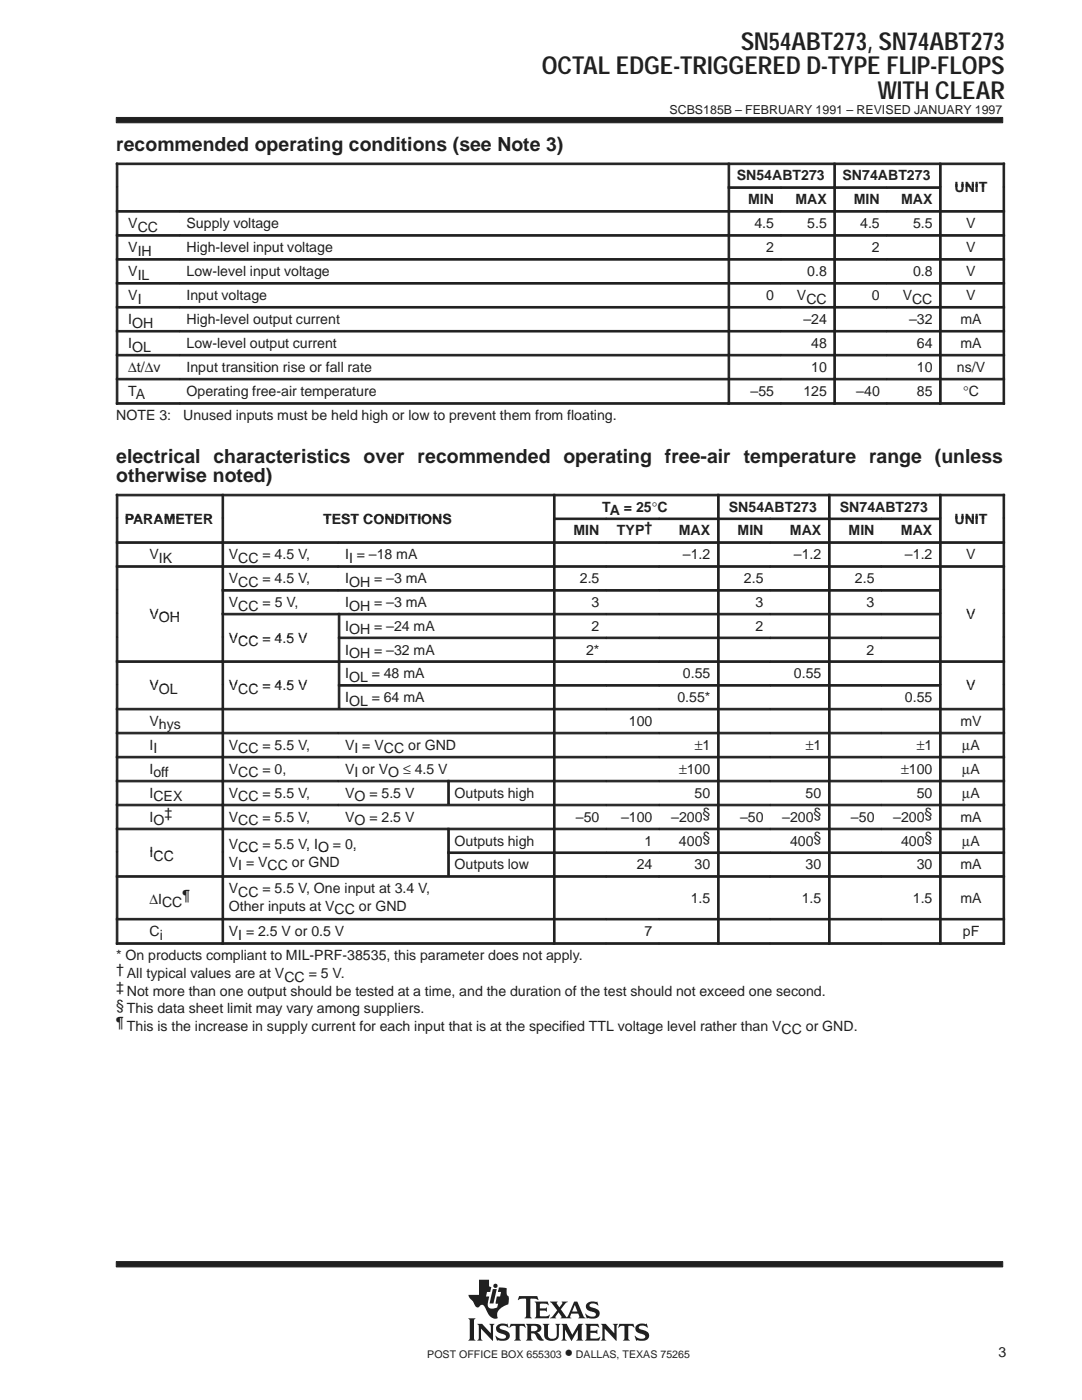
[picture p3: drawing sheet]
<svg xmlns="http://www.w3.org/2000/svg" width="216mm" height="279mm" viewBox="0 0 216 279" stroke-linecap="round" stroke-linejoin="round" font-family="sans-serif">
<g fill="#231f20" stroke="#231f20" stroke-width=".2">
<path d="M23.2 23.4h176.9v1.1h-176.9z" fill-rule="evenodd"/>
<path d="M23.2 251.8h176.9v1h-176.9z" fill-rule="evenodd"/>
</g>
<g fill="#231f20">
<path d="M98.3 257.3h.8l-.6 2.8h-.8z"/>
<path d="M104.9 264.2h1.9a.9 .9 0 0 1 1 .3 .9 .9 0 0 1 0 1.2l-.7 .2 .5 .4 .9 1.2a1.2 1.2 0 0 1-1.6-1l-.3-.4h-.6v1l.3 .4h-1.4l.3-.5v-2.3z" fill-rule="evenodd"/>
<path d="M109.7 259.8h1.6l-.2 .3 .5 .8 .6-.8-.1-.3h1.2l-.4 .2-1 1.3 1.2 1.6 1.5-3.1h.6l1.2 2.9 .4 .4-1.4-.1a.22 .22 0 0 0 .2-.1 .22 .22 0 0 0 0-.3l-.2-.4h-1.4l-.2 .7 .2 .2h-2.2l.2-.3-.5-.9-.7 .9 .2 .3h-1.3l.6-.4 .9-1.2z" fill-rule="evenodd"/>
<path d="M127.1 264.4l.8-.3 .9 .2 .2-.2 .3 .8-.1 .1a1.2 1.2 0 0 0-1.7-.1 1.47 1.47 0 0 0 1.3 .7 1.03 1.03 0 0 1 .7 1.2 1.03 1.03 0 0 1-1.2 .8l-1.1-.1-.2 .1-.4-1 .9 .5h.9a.45 .45 0 0 0 .4-.5 .45 .45 0 0 0-.6-.3l-.2-.1a1.11 1.11 0 0 1-1.2-1.5z" fill-rule="evenodd"/>
<path d="M123.6 264.2h2.8l.2 .8-.6-.4h-.5l-.1 .1v2.4l.3 .4h-1.4l.3-.4v-2.4l-.1-.1h-.5l-.7 .4z" fill-rule="evenodd"/>
<path d="M116.7 264.2h2.6l.2 .8-.6-.4-1.1 .1v.9h1.1l.3-.3v.9l-.4-.2h-1v1l1.3 .1 .7-.3-.3 .7h-2.8l.3-.4v-2.5z" fill-rule="evenodd"/>
<path d="M119.9 264.2h1l1.7 1.9v-1.5l-.3-.4h1l-.3 .4v3l-2.3-2.4v2l.3 .3h-1.1l.3-.4v-2.5z" fill-rule="evenodd"/>
<path d="M112 264.2h1.1l1.1 2.2 1.2-2.2h1l-.3 .4v2.6l.3 .3h-1.4l.3-.4v-1.7l-1.3 2.2-1.3-2.3v1.8l.4 .4h-1.1l.3-.5v-2.3z" fill-rule="evenodd"/>
<path d="M99.3 264.4l.7-.2 1.1 .1 .1-.2 .3 .8-.6-.3h-.8a.41 .41 0 0 0-.4 .4 .41 .41 0 0 0 .5 .4 1.29 1.29 0 0 1 1.5 1.4 1.08 1.08 0 0 1-1.2 .8l-1.1-.1-.2 .1-.4-1 .8 .5 .5 .1 .6-.1 .3-.3a.72 .72 0 0 0-.9-.6 .99 .99 0 0 1-1-.6 .99 .99 0 0 1 .2-1.2z" fill-rule="evenodd"/>
<path d="M101.9 264.2h2.8l.2 .8-.7-.4h-.4l-.1 .1v2.4l.3 .4h-1.4l.3-.4v-2.4l-.1-.1h-.5l-.7 .4z" fill-rule="evenodd"/>
<path d="M108.3 264.2h1.3l-.3 .4v2a.65 .65 0 0 0 .7 .6l.6-.1 .4-.4 .1-2-.3-.5h1l-.3 .4v1.8a1.54 1.54 0 0 1-2.4 .9l-.5-.6v-2.1z" fill-rule="evenodd"/>
<path d="M95.2 264.2h1l1.7 1.9v-1.5l-.3-.4h1.1l-.3 .4v3l-2.4-2.4v1.9l.3 .4h-1.1l.3-.5v-2.3z" fill-rule="evenodd"/>
<path d="M93.4 263.1h1.5l-.3 .4v3.6l.3 .4h-1.5l.3-.4v-3.6z" fill-rule="evenodd"/>
<path d="M103.6 258.7h3.6l.2 .8-.4-.3h-1.2v3.6l.3 .3h-1.4l.2-.2 .1-.3v-3.2l-.1-.2h-.8l-.7 .3z" fill-rule="evenodd"/>
<path d="M106.7 259.8h2.6l.1 .7-.5-.3-1.2 .1v.8h1.1l.3-.2v.9l-.4-.2h-1v1l.2 .1h1.2l.5-.4 .1 .1-.2 .7h-2.8l.3-.5v-2.3z" fill-rule="evenodd"/>
<path d="M117.1 260.2a2.09 2.09 0 0 1 1.9-.3l.2-.2 .1 .9a1.22 1.22 0 0 0-1.7-.1 .82 .82 0 0 0 .9 .5 1.06 1.06 0 0 1 1.2 1.1 1.06 1.06 0 0 1-1.2 1.1l-1.2-.2-.2 .2-.3-1 .8 .5 .8 .1a.46 .46 0 0 0 .5-.5 .46 .46 0 0 0-.5-.5h-.2a1.11 1.11 0 0 1-1.2-1.6z" fill-rule="evenodd"/>
<path d="M95.6 255.4h2v1.3l.4 .2-.2 .9h-.6l-.2 .9h.6l-.3 1.3 .1 .7a.9 .9 0 0 0 1.2 .4l.6-.2 .2-.7-.5-.1 .2-1.4h.7l.2-.9h-.7l.3-.9 1.5 .2v1.1l.2 .4 .2 .1v.7a.81 .81 0 0 1-.6 1.1 2.73 2.73 0 0 0-1.7 1.7l.1 .8-.1 .1a1.81 1.81 0 0 1-2.1-1.5l-.3-.6a.7 .7 0 0 0-.6-.6 .7 .7 0 0 0-.7 .5 1.12 1.12 0 0 1-1.1-1.1l-.7-.8-.2-.6h2.1z" fill-rule="evenodd"/>
<circle cx="98.9" cy="256.6" r=".43"/>
</g>
<g fill="#fff">
<path d="M114.7 260.4l.5 1.3h-1z"/>
<path d="M106 264.6h.6a.56 .56 0 0 1 .6 .5 .56 .56 0 0 1-.6 .6h-.6z" fill-rule="evenodd"/>
</g>
<g fill="#231f20" stroke="#231f20" stroke-width=".2">
<path d="M23.2 32.5h.3v4.8h-.3z" fill-rule="evenodd"/>
<path d="M23.2 32.5h122.1v.4h-122.1z" fill-rule="evenodd"/>
<path d="M145.3 32.5h.3v4.8h-.3z" fill-rule="evenodd"/>
<path d="M145.3 32.5h21.1v.4h-21.1z" fill-rule="evenodd"/>
<path d="M166.4 32.5h.3v4.8h-.3z" fill-rule="evenodd"/>
<path d="M166.4 32.5h21.1v.4h-21.1z" fill-rule="evenodd"/>
<path d="M187.5 32.5h.3v4.8h-.3z" fill-rule="evenodd"/>
<path d="M200.1 32.5h.4v4.8h-.4z" fill-rule="evenodd"/>
<path d="M187.5 32.5h13v.4h-13z" fill-rule="evenodd"/>
<path d="M23.2 37.3h.3v4.7h-.3z" fill-rule="evenodd"/>
<path d="M145.3 37.3h.3v4.7h-.3z" fill-rule="evenodd"/>
<path d="M145.3 37.3h10.5v.3h-10.5z" fill-rule="evenodd"/>
<path d="M155.8 37.3h10.6v.3h-10.6z" fill-rule="evenodd"/>
<path d="M166.4 37.3h.3v4.7h-.3z" fill-rule="evenodd"/>
<path d="M166.4 37.3h10.5v.3h-10.5z" fill-rule="evenodd"/>
<path d="M176.9 37.3h10.6v.3h-10.6z" fill-rule="evenodd"/>
<path d="M187.5 37.3h.3v4.7h-.3z" fill-rule="evenodd"/>
<path d="M200.1 37.3h.4v4.7h-.4z" fill-rule="evenodd"/>
<path d="M23.2 42h.3v4.8h-.3z" fill-rule="evenodd"/>
<path d="M23.2 42h12.6v.3h-12.6z" fill-rule="evenodd"/>
<path d="M35.9 42h109.4v.3h-109.4z" fill-rule="evenodd"/>
<path d="M145.3 42h.3v4.8h-.3z" fill-rule="evenodd"/>
<path d="M145.3 42h10.5v.3h-10.5z" fill-rule="evenodd"/>
<path d="M155.8 42h10.6v.3h-10.6z" fill-rule="evenodd"/>
<path d="M166.4 42h.3v4.8h-.3z" fill-rule="evenodd"/>
<path d="M166.4 42h10.5v.3h-10.5z" fill-rule="evenodd"/>
<path d="M176.9 42h10.6v.3h-10.6z" fill-rule="evenodd"/>
<path d="M187.5 42h.3v4.8h-.3z" fill-rule="evenodd"/>
<path d="M200.1 42h.4v4.8h-.4z" fill-rule="evenodd"/>
<path d="M187.5 42h13v.3h-13z" fill-rule="evenodd"/>
<path d="M23.2 46.8h.3v4.8h-.3z" fill-rule="evenodd"/>
<path d="M23.2 46.8h12.6v.3h-12.6z" fill-rule="evenodd"/>
<path d="M35.9 46.8h109.4v.3h-109.4z" fill-rule="evenodd"/>
<path d="M145.3 46.8h.3v4.8h-.3z" fill-rule="evenodd"/>
<path d="M145.3 46.8h10.5v.3h-10.5z" fill-rule="evenodd"/>
<path d="M155.8 46.8h10.6v.3h-10.6z" fill-rule="evenodd"/>
<path d="M166.4 46.8h.3v4.8h-.3z" fill-rule="evenodd"/>
<path d="M166.4 46.8h10.5v.3h-10.5z" fill-rule="evenodd"/>
<path d="M176.9 46.8h10.6v.3h-10.6z" fill-rule="evenodd"/>
<path d="M187.5 46.8h.3v4.8h-.3z" fill-rule="evenodd"/>
<path d="M200.1 46.8h.4v4.8h-.4z" fill-rule="evenodd"/>
<path d="M187.5 46.8h13v.3h-13z" fill-rule="evenodd"/>
<path d="M23.2 51.6h.3v4.8h-.3z" fill-rule="evenodd"/>
<path d="M23.2 51.6h12.6v.3h-12.6z" fill-rule="evenodd"/>
<path d="M35.9 51.6h109.4v.3h-109.4z" fill-rule="evenodd"/>
<path d="M145.3 51.6h.3v4.8h-.3z" fill-rule="evenodd"/>
<path d="M145.3 51.6h10.5v.3h-10.5z" fill-rule="evenodd"/>
<path d="M155.8 51.6h10.6v.3h-10.6z" fill-rule="evenodd"/>
<path d="M166.4 51.6h.3v4.8h-.3z" fill-rule="evenodd"/>
<path d="M166.4 51.6h10.5v.3h-10.5z" fill-rule="evenodd"/>
<path d="M176.9 51.6h10.6v.3h-10.6z" fill-rule="evenodd"/>
<path d="M187.5 51.6h.3v4.8h-.3z" fill-rule="evenodd"/>
<path d="M200.1 51.6h.4v4.8h-.4z" fill-rule="evenodd"/>
<path d="M187.5 51.6h13v.3h-13z" fill-rule="evenodd"/>
<path d="M23.2 56.4h.3v4.7h-.3z" fill-rule="evenodd"/>
<path d="M23.2 56.4h12.6v.3h-12.6z" fill-rule="evenodd"/>
<path d="M35.9 56.4h109.4v.3h-109.4z" fill-rule="evenodd"/>
<path d="M145.3 56.4h.3v4.7h-.3z" fill-rule="evenodd"/>
<path d="M145.3 56.4h10.5v.3h-10.5z" fill-rule="evenodd"/>
<path d="M155.8 56.4h10.6v.3h-10.6z" fill-rule="evenodd"/>
<path d="M166.4 56.4h.3v4.7h-.3z" fill-rule="evenodd"/>
<path d="M166.4 56.4h10.5v.3h-10.5z" fill-rule="evenodd"/>
<path d="M176.9 56.4h10.6v.3h-10.6z" fill-rule="evenodd"/>
<path d="M187.5 56.4h.3v4.7h-.3z" fill-rule="evenodd"/>
<path d="M200.1 56.4h.4v4.7h-.4z" fill-rule="evenodd"/>
<path d="M187.5 56.4h13v.3h-13z" fill-rule="evenodd"/>
<path d="M23.2 61.2h.3v4.7h-.3z" fill-rule="evenodd"/>
<path d="M23.2 61.2h12.6v.3h-12.6z" fill-rule="evenodd"/>
<path d="M35.9 61.2h109.4v.3h-109.4z" fill-rule="evenodd"/>
<path d="M145.3 61.2h.3v4.7h-.3z" fill-rule="evenodd"/>
<path d="M145.3 61.2h10.5v.3h-10.5z" fill-rule="evenodd"/>
<path d="M155.8 61.2h10.6v.3h-10.6z" fill-rule="evenodd"/>
<path d="M166.4 61.2h.3v4.7h-.3z" fill-rule="evenodd"/>
<path d="M166.4 61.2h10.5v.3h-10.5z" fill-rule="evenodd"/>
<path d="M176.9 61.2h10.6v.3h-10.6z" fill-rule="evenodd"/>
<path d="M187.5 61.2h.3v4.7h-.3z" fill-rule="evenodd"/>
<path d="M200.1 61.2h.4v4.7h-.4z" fill-rule="evenodd"/>
<path d="M187.5 61.2h13v.3h-13z" fill-rule="evenodd"/>
<path d="M23.2 65.9h.3v4.8h-.3z" fill-rule="evenodd"/>
<path d="M23.2 65.9h12.6v.4h-12.6z" fill-rule="evenodd"/>
<path d="M35.9 65.9h109.4v.4h-109.4z" fill-rule="evenodd"/>
<path d="M145.3 65.9h.3v4.8h-.3z" fill-rule="evenodd"/>
<path d="M145.3 65.9h10.5v.4h-10.5z" fill-rule="evenodd"/>
<path d="M155.8 65.9h10.6v.4h-10.6z" fill-rule="evenodd"/>
<path d="M166.4 65.9h.3v4.8h-.3z" fill-rule="evenodd"/>
<path d="M166.4 65.9h10.5v.4h-10.5z" fill-rule="evenodd"/>
<path d="M176.9 65.9h10.6v.4h-10.6z" fill-rule="evenodd"/>
<path d="M187.5 65.9h.3v4.8h-.3z" fill-rule="evenodd"/>
<path d="M200.1 65.9h.4v4.8h-.4z" fill-rule="evenodd"/>
<path d="M187.5 65.9h13v.4h-13z" fill-rule="evenodd"/>
<path d="M23.2 70.7h.3v4.8h-.3z" fill-rule="evenodd"/>
<path d="M23.2 70.7h12.6v.3h-12.6z" fill-rule="evenodd"/>
<path d="M35.9 70.7h109.4v.3h-109.4z" fill-rule="evenodd"/>
<path d="M145.3 70.7h.3v4.8h-.3z" fill-rule="evenodd"/>
<path d="M145.3 70.7h10.5v.3h-10.5z" fill-rule="evenodd"/>
<path d="M155.8 70.7h10.6v.3h-10.6z" fill-rule="evenodd"/>
<path d="M166.4 70.7h.3v4.8h-.3z" fill-rule="evenodd"/>
<path d="M166.4 70.7h10.5v.3h-10.5z" fill-rule="evenodd"/>
<path d="M176.9 70.7h10.6v.3h-10.6z" fill-rule="evenodd"/>
<path d="M187.5 70.7h.3v4.8h-.3z" fill-rule="evenodd"/>
<path d="M200.1 70.7h.4v4.8h-.4z" fill-rule="evenodd"/>
<path d="M187.5 70.7h13v.3h-13z" fill-rule="evenodd"/>
<path d="M23.2 75.5h.3v5.2h-.3z" fill-rule="evenodd"/>
<path d="M23.2 75.5h12.6v.3h-12.6z" fill-rule="evenodd"/>
<path d="M23.2 80.4h12.6v.3h-12.6z" fill-rule="evenodd"/>
<path d="M35.9 75.5h109.4v.3h-109.4z" fill-rule="evenodd"/>
<path d="M35.9 80.4h109.4v.3h-109.4z" fill-rule="evenodd"/>
<path d="M145.3 75.5h.3v5.2h-.3z" fill-rule="evenodd"/>
<path d="M145.3 75.5h10.5v.3h-10.5z" fill-rule="evenodd"/>
<path d="M145.3 80.4h10.5v.3h-10.5z" fill-rule="evenodd"/>
<path d="M155.8 75.5h10.6v.3h-10.6z" fill-rule="evenodd"/>
<path d="M155.8 80.4h10.6v.3h-10.6z" fill-rule="evenodd"/>
<path d="M166.4 75.5h.3v5.2h-.3z" fill-rule="evenodd"/>
<path d="M166.4 75.5h10.5v.3h-10.5z" fill-rule="evenodd"/>
<path d="M166.4 80.4h10.5v.3h-10.5z" fill-rule="evenodd"/>
<path d="M176.9 75.5h10.6v.3h-10.6z" fill-rule="evenodd"/>
<path d="M176.9 80.4h10.6v.3h-10.6z" fill-rule="evenodd"/>
<path d="M187.5 75.5h.3v5.2h-.3z" fill-rule="evenodd"/>
<path d="M200.1 75.5h.4v5.2h-.4z" fill-rule="evenodd"/>
<path d="M187.5 75.5h13v.3h-13z" fill-rule="evenodd"/>
<path d="M187.5 80.4h13v.3h-13z" fill-rule="evenodd"/>
<path d="M23.2 98.6h.3v4.8h-.3z" fill-rule="evenodd"/>
<path d="M23.2 98.6h21.1v.4h-21.1z" fill-rule="evenodd"/>
<path d="M44.3 98.6h.3v4.8h-.3z" fill-rule="evenodd"/>
<path d="M44.3 98.6h66.1v.4h-66.1z" fill-rule="evenodd"/>
<path d="M110.4 98.6h.4v4.8h-.4z" fill-rule="evenodd"/>
<path d="M110.4 98.6h32.8v.4h-32.8z" fill-rule="evenodd"/>
<path d="M143.2 98.6h.3v4.8h-.3z" fill-rule="evenodd"/>
<path d="M143.2 98.6h22.1v.4h-22.1z" fill-rule="evenodd"/>
<path d="M165.3 98.6h.3v4.8h-.3z" fill-rule="evenodd"/>
<path d="M165.3 98.6h22.2v.4h-22.2z" fill-rule="evenodd"/>
<path d="M187.5 98.6h.3v4.8h-.3z" fill-rule="evenodd"/>
<path d="M200.1 98.6h.4v4.8h-.4z" fill-rule="evenodd"/>
<path d="M187.5 98.6h13v.4h-13z" fill-rule="evenodd"/>
<path d="M23.2 103.4h.3v4.7h-.3z" fill-rule="evenodd"/>
<path d="M44.3 103.4h.3v4.7h-.3z" fill-rule="evenodd"/>
<path d="M110.4 103.4h.4v4.7h-.4z" fill-rule="evenodd"/>
<path d="M110.4 103.4h10.6v.3h-10.6z" fill-rule="evenodd"/>
<path d="M121 103.4h10.5v.3h-10.5z" fill-rule="evenodd"/>
<path d="M131.6 103.4h11.6v.3h-11.6z" fill-rule="evenodd"/>
<path d="M143.2 103.4h.3v4.7h-.3z" fill-rule="evenodd"/>
<path d="M143.2 103.4h10.5v.3h-10.5z" fill-rule="evenodd"/>
<path d="M153.7 103.4h11.6v.3h-11.6z" fill-rule="evenodd"/>
<path d="M165.3 103.4h.3v4.7h-.3z" fill-rule="evenodd"/>
<path d="M165.3 103.4h10.6v.3h-10.6z" fill-rule="evenodd"/>
<path d="M175.9 103.4h11.6v.3h-11.6z" fill-rule="evenodd"/>
<path d="M187.5 103.4h.3v4.7h-.3z" fill-rule="evenodd"/>
<path d="M200.1 103.4h.4v4.7h-.4z" fill-rule="evenodd"/>
<path d="M23.2 108.1h.3v4.8h-.3z" fill-rule="evenodd"/>
<path d="M23.2 108.1h21.1v.3h-21.1z" fill-rule="evenodd"/>
<path d="M44.3 108.1h.3v4.8h-.3z" fill-rule="evenodd"/>
<path d="M44.3 108.1h23.2v.3h-23.2z" fill-rule="evenodd"/>
<path d="M67.5 108.1h42.9v.3h-42.9z" fill-rule="evenodd"/>
<path d="M110.4 108.1h.4v4.8h-.4z" fill-rule="evenodd"/>
<path d="M110.4 108.1h10.6v.3h-10.6z" fill-rule="evenodd"/>
<path d="M121 108.1h10.5v.3h-10.5z" fill-rule="evenodd"/>
<path d="M131.6 108.1h11.6v.3h-11.6z" fill-rule="evenodd"/>
<path d="M143.2 108.1h.3v4.8h-.3z" fill-rule="evenodd"/>
<path d="M143.2 108.1h10.5v.3h-10.5z" fill-rule="evenodd"/>
<path d="M153.7 108.1h11.6v.3h-11.6z" fill-rule="evenodd"/>
<path d="M165.3 108.1h.3v4.8h-.3z" fill-rule="evenodd"/>
<path d="M165.3 108.1h10.6v.3h-10.6z" fill-rule="evenodd"/>
<path d="M175.9 108.1h11.6v.3h-11.6z" fill-rule="evenodd"/>
<path d="M187.5 108.1h.3v4.8h-.3z" fill-rule="evenodd"/>
<path d="M200.1 108.1h.4v4.8h-.4z" fill-rule="evenodd"/>
<path d="M187.5 108.1h13v.3h-13z" fill-rule="evenodd"/>
<path d="M23.2 112.9h.3v4.7h-.3z" fill-rule="evenodd"/>
<path d="M23.2 112.9h21.1v.3h-21.1z" fill-rule="evenodd"/>
<path d="M44.3 112.9h.3v4.7h-.3z" fill-rule="evenodd"/>
<path d="M44.3 112.9h23.2v.3h-23.2z" fill-rule="evenodd"/>
<path d="M67.5 112.9h42.9v.3h-42.9z" fill-rule="evenodd"/>
<path d="M110.4 112.9h.4v4.7h-.4z" fill-rule="evenodd"/>
<path d="M110.4 112.9h10.6v.3h-10.6z" fill-rule="evenodd"/>
<path d="M121 112.9h10.5v.3h-10.5z" fill-rule="evenodd"/>
<path d="M131.6 112.9h11.6v.3h-11.6z" fill-rule="evenodd"/>
<path d="M143.2 112.9h.3v4.7h-.3z" fill-rule="evenodd"/>
<path d="M143.2 112.9h10.5v.3h-10.5z" fill-rule="evenodd"/>
<path d="M153.7 112.9h11.6v.3h-11.6z" fill-rule="evenodd"/>
<path d="M165.3 112.9h.3v4.7h-.3z" fill-rule="evenodd"/>
<path d="M165.3 112.9h10.6v.3h-10.6z" fill-rule="evenodd"/>
<path d="M175.9 112.9h11.6v.3h-11.6z" fill-rule="evenodd"/>
<path d="M187.5 112.9h.3v4.7h-.3z" fill-rule="evenodd"/>
<path d="M200.1 112.9h.4v4.7h-.4z" fill-rule="evenodd"/>
<path d="M187.5 112.9h13v.3h-13z" fill-rule="evenodd"/>
<path d="M23.2 117.7h.3v4.7h-.3z" fill-rule="evenodd"/>
<path d="M44.3 117.7h.3v4.7h-.3z" fill-rule="evenodd"/>
<path d="M44.3 117.7h23.2v.3h-23.2z" fill-rule="evenodd"/>
<path d="M67.5 117.7h42.9v.3h-42.9z" fill-rule="evenodd"/>
<path d="M110.4 117.7h.4v4.7h-.4z" fill-rule="evenodd"/>
<path d="M110.4 117.7h10.6v.3h-10.6z" fill-rule="evenodd"/>
<path d="M121 117.7h10.5v.3h-10.5z" fill-rule="evenodd"/>
<path d="M131.6 117.7h11.6v.3h-11.6z" fill-rule="evenodd"/>
<path d="M143.2 117.7h.3v4.7h-.3z" fill-rule="evenodd"/>
<path d="M143.2 117.7h10.5v.3h-10.5z" fill-rule="evenodd"/>
<path d="M153.7 117.7h11.6v.3h-11.6z" fill-rule="evenodd"/>
<path d="M165.3 117.7h.3v4.7h-.3z" fill-rule="evenodd"/>
<path d="M165.3 117.7h10.6v.3h-10.6z" fill-rule="evenodd"/>
<path d="M175.9 117.7h11.6v.3h-11.6z" fill-rule="evenodd"/>
<path d="M187.5 117.7h.3v4.7h-.3z" fill-rule="evenodd"/>
<path d="M200.1 117.7h.4v4.7h-.4z" fill-rule="evenodd"/>
<path d="M23.2 122.4h.3v4.7h-.3z" fill-rule="evenodd"/>
<path d="M44.3 122.4h.3v4.7h-.3z" fill-rule="evenodd"/>
<path d="M44.3 122.4h23.2v.3h-23.2z" fill-rule="evenodd"/>
<path d="M67.5 122.4h.3v4.7h-.3z" fill-rule="evenodd"/>
<path d="M67.5 122.4h42.9v.3h-42.9z" fill-rule="evenodd"/>
<path d="M110.4 122.4h.4v4.7h-.4z" fill-rule="evenodd"/>
<path d="M110.4 122.4h10.6v.3h-10.6z" fill-rule="evenodd"/>
<path d="M121 122.4h10.5v.3h-10.5z" fill-rule="evenodd"/>
<path d="M131.6 122.4h11.6v.3h-11.6z" fill-rule="evenodd"/>
<path d="M143.2 122.4h.3v4.7h-.3z" fill-rule="evenodd"/>
<path d="M143.2 122.4h10.5v.3h-10.5z" fill-rule="evenodd"/>
<path d="M153.7 122.4h11.6v.3h-11.6z" fill-rule="evenodd"/>
<path d="M165.3 122.4h.3v4.7h-.3z" fill-rule="evenodd"/>
<path d="M165.3 122.4h10.6v.3h-10.6z" fill-rule="evenodd"/>
<path d="M175.9 122.4h11.6v.3h-11.6z" fill-rule="evenodd"/>
<path d="M187.5 122.4h.3v4.7h-.3z" fill-rule="evenodd"/>
<path d="M200.1 122.4h.4v4.7h-.4z" fill-rule="evenodd"/>
<path d="M23.2 127.1h.3v4.8h-.3z" fill-rule="evenodd"/>
<path d="M44.3 127.1h.3v4.8h-.3z" fill-rule="evenodd"/>
<path d="M67.5 127.1h.3v4.8h-.3z" fill-rule="evenodd"/>
<path d="M67.5 127.1h42.9v.4h-42.9z" fill-rule="evenodd"/>
<path d="M110.4 127.1h.4v4.8h-.4z" fill-rule="evenodd"/>
<path d="M110.4 127.1h10.6v.4h-10.6z" fill-rule="evenodd"/>
<path d="M121 127.1h10.5v.4h-10.5z" fill-rule="evenodd"/>
<path d="M131.6 127.1h11.6v.4h-11.6z" fill-rule="evenodd"/>
<path d="M143.2 127.1h.3v4.8h-.3z" fill-rule="evenodd"/>
<path d="M143.2 127.1h10.5v.4h-10.5z" fill-rule="evenodd"/>
<path d="M153.7 127.1h11.6v.4h-11.6z" fill-rule="evenodd"/>
<path d="M165.3 127.1h.3v4.8h-.3z" fill-rule="evenodd"/>
<path d="M165.3 127.1h10.6v.4h-10.6z" fill-rule="evenodd"/>
<path d="M175.9 127.1h11.6v.4h-11.6z" fill-rule="evenodd"/>
<path d="M187.5 127.1h.3v4.8h-.3z" fill-rule="evenodd"/>
<path d="M200.1 127.1h.4v4.8h-.4z" fill-rule="evenodd"/>
<path d="M23.2 131.9h.3v4.7h-.3z" fill-rule="evenodd"/>
<path d="M23.2 131.9h21.1v.3h-21.1z" fill-rule="evenodd"/>
<path d="M44.3 131.9h.3v4.7h-.3z" fill-rule="evenodd"/>
<path d="M44.3 131.9h23.2v.3h-23.2z" fill-rule="evenodd"/>
<path d="M67.5 131.9h.3v4.7h-.3z" fill-rule="evenodd"/>
<path d="M67.5 131.9h42.9v.3h-42.9z" fill-rule="evenodd"/>
<path d="M110.4 131.9h.4v4.7h-.4z" fill-rule="evenodd"/>
<path d="M110.4 131.9h10.6v.3h-10.6z" fill-rule="evenodd"/>
<path d="M121 131.9h10.5v.3h-10.5z" fill-rule="evenodd"/>
<path d="M131.6 131.9h11.6v.3h-11.6z" fill-rule="evenodd"/>
<path d="M143.2 131.9h.3v4.7h-.3z" fill-rule="evenodd"/>
<path d="M143.2 131.9h10.5v.3h-10.5z" fill-rule="evenodd"/>
<path d="M153.7 131.9h11.6v.3h-11.6z" fill-rule="evenodd"/>
<path d="M165.3 131.9h.3v4.7h-.3z" fill-rule="evenodd"/>
<path d="M165.3 131.9h10.6v.3h-10.6z" fill-rule="evenodd"/>
<path d="M175.9 131.9h11.6v.3h-11.6z" fill-rule="evenodd"/>
<path d="M187.5 131.9h.3v4.7h-.3z" fill-rule="evenodd"/>
<path d="M200.1 131.9h.4v4.7h-.4z" fill-rule="evenodd"/>
<path d="M187.5 131.9h13v.3h-13z" fill-rule="evenodd"/>
<path d="M23.2 136.6h.3v4.7h-.3z" fill-rule="evenodd"/>
<path d="M44.3 136.6h.3v4.7h-.3z" fill-rule="evenodd"/>
<path d="M67.5 136.6h.3v4.7h-.3z" fill-rule="evenodd"/>
<path d="M67.5 136.6h42.9v.3h-42.9z" fill-rule="evenodd"/>
<path d="M110.4 136.6h.4v4.7h-.4z" fill-rule="evenodd"/>
<path d="M110.4 136.6h10.6v.3h-10.6z" fill-rule="evenodd"/>
<path d="M121 136.6h10.5v.3h-10.5z" fill-rule="evenodd"/>
<path d="M131.6 136.6h11.6v.3h-11.6z" fill-rule="evenodd"/>
<path d="M143.2 136.6h.3v4.7h-.3z" fill-rule="evenodd"/>
<path d="M143.2 136.6h10.5v.3h-10.5z" fill-rule="evenodd"/>
<path d="M153.7 136.6h11.6v.3h-11.6z" fill-rule="evenodd"/>
<path d="M165.3 136.6h.3v4.7h-.3z" fill-rule="evenodd"/>
<path d="M165.3 136.6h10.6v.3h-10.6z" fill-rule="evenodd"/>
<path d="M175.9 136.6h11.6v.3h-11.6z" fill-rule="evenodd"/>
<path d="M187.5 136.6h.3v4.7h-.3z" fill-rule="evenodd"/>
<path d="M200.1 136.6h.4v4.7h-.4z" fill-rule="evenodd"/>
<path d="M23.2 141.4h.3v4.7h-.3z" fill-rule="evenodd"/>
<path d="M23.2 141.4h21.1v.3h-21.1z" fill-rule="evenodd"/>
<path d="M44.3 141.4h.3v4.7h-.3z" fill-rule="evenodd"/>
<path d="M44.3 141.4h66.1v.3h-66.1z" fill-rule="evenodd"/>
<path d="M110.4 141.4h.4v4.7h-.4z" fill-rule="evenodd"/>
<path d="M110.4 141.4h10.6v.3h-10.6z" fill-rule="evenodd"/>
<path d="M121 141.4h10.5v.3h-10.5z" fill-rule="evenodd"/>
<path d="M131.6 141.4h11.6v.3h-11.6z" fill-rule="evenodd"/>
<path d="M143.2 141.4h.3v4.7h-.3z" fill-rule="evenodd"/>
<path d="M143.2 141.4h10.5v.3h-10.5z" fill-rule="evenodd"/>
<path d="M153.7 141.4h11.6v.3h-11.6z" fill-rule="evenodd"/>
<path d="M165.3 141.4h.3v4.7h-.3z" fill-rule="evenodd"/>
<path d="M165.3 141.4h10.6v.3h-10.6z" fill-rule="evenodd"/>
<path d="M175.9 141.4h11.6v.3h-11.6z" fill-rule="evenodd"/>
<path d="M187.5 141.4h.3v4.7h-.3z" fill-rule="evenodd"/>
<path d="M200.1 141.4h.4v4.7h-.4z" fill-rule="evenodd"/>
<path d="M187.5 141.4h13v.3h-13z" fill-rule="evenodd"/>
<path d="M23.2 146.1h.3v4.8h-.3z" fill-rule="evenodd"/>
<path d="M23.2 146.1h21.1v.4h-21.1z" fill-rule="evenodd"/>
<path d="M44.3 146.1h.3v4.8h-.3z" fill-rule="evenodd"/>
<path d="M44.3 146.1h23.2v.4h-23.2z" fill-rule="evenodd"/>
<path d="M67.5 146.1h42.9v.4h-42.9z" fill-rule="evenodd"/>
<path d="M110.4 146.1h.4v4.8h-.4z" fill-rule="evenodd"/>
<path d="M110.4 146.1h10.6v.4h-10.6z" fill-rule="evenodd"/>
<path d="M121 146.1h10.5v.4h-10.5z" fill-rule="evenodd"/>
<path d="M131.6 146.1h11.6v.4h-11.6z" fill-rule="evenodd"/>
<path d="M143.2 146.1h.3v4.8h-.3z" fill-rule="evenodd"/>
<path d="M143.2 146.1h10.5v.4h-10.5z" fill-rule="evenodd"/>
<path d="M153.7 146.1h11.6v.4h-11.6z" fill-rule="evenodd"/>
<path d="M165.3 146.1h.3v4.8h-.3z" fill-rule="evenodd"/>
<path d="M165.3 146.1h10.6v.4h-10.6z" fill-rule="evenodd"/>
<path d="M175.9 146.1h11.6v.4h-11.6z" fill-rule="evenodd"/>
<path d="M187.5 146.1h.3v4.8h-.3z" fill-rule="evenodd"/>
<path d="M200.1 146.1h.4v4.8h-.4z" fill-rule="evenodd"/>
<path d="M187.5 146.1h13v.4h-13z" fill-rule="evenodd"/>
<path d="M23.2 150.9h.3v4.8h-.3z" fill-rule="evenodd"/>
<path d="M23.2 150.9h21.1v.4h-21.1z" fill-rule="evenodd"/>
<path d="M44.3 150.9h.3v4.8h-.3z" fill-rule="evenodd"/>
<path d="M44.3 150.9h23.2v.4h-23.2z" fill-rule="evenodd"/>
<path d="M67.5 150.9h42.9v.4h-42.9z" fill-rule="evenodd"/>
<path d="M110.4 150.9h.4v4.8h-.4z" fill-rule="evenodd"/>
<path d="M110.4 150.9h10.6v.4h-10.6z" fill-rule="evenodd"/>
<path d="M121 150.9h10.5v.4h-10.5z" fill-rule="evenodd"/>
<path d="M131.6 150.9h11.6v.4h-11.6z" fill-rule="evenodd"/>
<path d="M143.2 150.9h.3v4.8h-.3z" fill-rule="evenodd"/>
<path d="M143.2 150.9h10.5v.4h-10.5z" fill-rule="evenodd"/>
<path d="M153.7 150.9h11.6v.4h-11.6z" fill-rule="evenodd"/>
<path d="M165.3 150.9h.3v4.8h-.3z" fill-rule="evenodd"/>
<path d="M165.3 150.9h10.6v.4h-10.6z" fill-rule="evenodd"/>
<path d="M175.9 150.9h11.6v.4h-11.6z" fill-rule="evenodd"/>
<path d="M187.5 150.9h.3v4.8h-.3z" fill-rule="evenodd"/>
<path d="M200.1 150.9h.4v4.8h-.4z" fill-rule="evenodd"/>
<path d="M187.5 150.9h13v.4h-13z" fill-rule="evenodd"/>
<path d="M23.2 155.7h.3v4.8h-.3z" fill-rule="evenodd"/>
<path d="M23.2 155.7h21.1v.3h-21.1z" fill-rule="evenodd"/>
<path d="M44.3 155.7h.3v4.8h-.3z" fill-rule="evenodd"/>
<path d="M44.3 155.7h23.2v.3h-23.2z" fill-rule="evenodd"/>
<path d="M67.5 155.7h21.8v.3h-21.8z" fill-rule="evenodd"/>
<path d="M89.3 155.7h.4v4.8h-.4z" fill-rule="evenodd"/>
<path d="M89.3 155.7h21.1v.3h-21.1z" fill-rule="evenodd"/>
<path d="M110.4 155.7h.4v4.8h-.4z" fill-rule="evenodd"/>
<path d="M110.4 155.7h10.6v.3h-10.6z" fill-rule="evenodd"/>
<path d="M121 155.7h10.5v.3h-10.5z" fill-rule="evenodd"/>
<path d="M131.6 155.7h11.6v.3h-11.6z" fill-rule="evenodd"/>
<path d="M143.2 155.7h.3v4.8h-.3z" fill-rule="evenodd"/>
<path d="M143.2 155.7h10.5v.3h-10.5z" fill-rule="evenodd"/>
<path d="M153.7 155.7h11.6v.3h-11.6z" fill-rule="evenodd"/>
<path d="M165.3 155.7h.3v4.8h-.3z" fill-rule="evenodd"/>
<path d="M165.3 155.7h10.6v.3h-10.6z" fill-rule="evenodd"/>
<path d="M175.9 155.7h11.6v.3h-11.6z" fill-rule="evenodd"/>
<path d="M187.5 155.7h.3v4.8h-.3z" fill-rule="evenodd"/>
<path d="M200.1 155.7h.4v4.8h-.4z" fill-rule="evenodd"/>
<path d="M187.5 155.7h13v.3h-13z" fill-rule="evenodd"/>
<path d="M23.2 160.5h.3v4.8h-.3z" fill-rule="evenodd"/>
<path d="M23.2 160.5h21.1v.3h-21.1z" fill-rule="evenodd"/>
<path d="M44.3 160.5h.3v4.8h-.3z" fill-rule="evenodd"/>
<path d="M44.3 160.5h23.2v.3h-23.2z" fill-rule="evenodd"/>
<path d="M67.5 160.5h42.9v.3h-42.9z" fill-rule="evenodd"/>
<path d="M110.4 160.5h.4v4.8h-.4z" fill-rule="evenodd"/>
<path d="M110.4 160.5h10.6v.3h-10.6z" fill-rule="evenodd"/>
<path d="M121 160.5h10.5v.3h-10.5z" fill-rule="evenodd"/>
<path d="M131.6 160.5h11.6v.3h-11.6z" fill-rule="evenodd"/>
<path d="M143.2 160.5h.3v4.8h-.3z" fill-rule="evenodd"/>
<path d="M143.2 160.5h10.5v.3h-10.5z" fill-rule="evenodd"/>
<path d="M153.7 160.5h11.6v.3h-11.6z" fill-rule="evenodd"/>
<path d="M165.3 160.5h.3v4.8h-.3z" fill-rule="evenodd"/>
<path d="M165.3 160.5h10.6v.3h-10.6z" fill-rule="evenodd"/>
<path d="M175.9 160.5h11.6v.3h-11.6z" fill-rule="evenodd"/>
<path d="M187.5 160.5h.3v4.8h-.3z" fill-rule="evenodd"/>
<path d="M200.1 160.5h.4v4.8h-.4z" fill-rule="evenodd"/>
<path d="M187.5 160.5h13v.3h-13z" fill-rule="evenodd"/>
<path d="M23.2 165.3h.3v4.7h-.3z" fill-rule="evenodd"/>
<path d="M23.2 165.3h21.1v.3h-21.1z" fill-rule="evenodd"/>
<path d="M44.3 165.3h.3v4.7h-.3z" fill-rule="evenodd"/>
<path d="M44.3 165.3h45v.3h-45z" fill-rule="evenodd"/>
<path d="M89.3 165.3h.4v4.7h-.4z" fill-rule="evenodd"/>
<path d="M89.3 165.3h21.1v.3h-21.1z" fill-rule="evenodd"/>
<path d="M110.4 165.3h.4v4.7h-.4z" fill-rule="evenodd"/>
<path d="M110.4 165.3h10.6v.3h-10.6z" fill-rule="evenodd"/>
<path d="M121 165.3h10.5v.3h-10.5z" fill-rule="evenodd"/>
<path d="M131.6 165.3h11.6v.3h-11.6z" fill-rule="evenodd"/>
<path d="M143.2 165.3h.3v4.7h-.3z" fill-rule="evenodd"/>
<path d="M143.2 165.3h10.5v.3h-10.5z" fill-rule="evenodd"/>
<path d="M153.7 165.3h11.6v.3h-11.6z" fill-rule="evenodd"/>
<path d="M165.3 165.3h.3v4.7h-.3z" fill-rule="evenodd"/>
<path d="M165.3 165.3h10.6v.3h-10.6z" fill-rule="evenodd"/>
<path d="M175.9 165.3h11.6v.3h-11.6z" fill-rule="evenodd"/>
<path d="M187.5 165.3h.3v4.7h-.3z" fill-rule="evenodd"/>
<path d="M200.1 165.3h.4v4.7h-.4z" fill-rule="evenodd"/>
<path d="M187.5 165.3h13v.3h-13z" fill-rule="evenodd"/>
<path d="M23.2 170h.3v4.7h-.3z" fill-rule="evenodd"/>
<path d="M44.3 170h.3v4.7h-.3z" fill-rule="evenodd"/>
<path d="M89.3 170h.4v4.7h-.4z" fill-rule="evenodd"/>
<path d="M89.3 170h21.1v.3h-21.1z" fill-rule="evenodd"/>
<path d="M110.4 170h.4v4.7h-.4z" fill-rule="evenodd"/>
<path d="M110.4 170h10.6v.3h-10.6z" fill-rule="evenodd"/>
<path d="M121 170h10.5v.3h-10.5z" fill-rule="evenodd"/>
<path d="M131.6 170h11.6v.3h-11.6z" fill-rule="evenodd"/>
<path d="M143.2 170h.3v4.7h-.3z" fill-rule="evenodd"/>
<path d="M143.2 170h10.5v.3h-10.5z" fill-rule="evenodd"/>
<path d="M153.7 170h11.6v.3h-11.6z" fill-rule="evenodd"/>
<path d="M165.3 170h.3v4.7h-.3z" fill-rule="evenodd"/>
<path d="M165.3 170h10.6v.3h-10.6z" fill-rule="evenodd"/>
<path d="M175.9 170h11.6v.3h-11.6z" fill-rule="evenodd"/>
<path d="M187.5 170h.3v4.7h-.3z" fill-rule="evenodd"/>
<path d="M200.1 170h.4v4.7h-.4z" fill-rule="evenodd"/>
<path d="M187.5 170h13v.3h-13z" fill-rule="evenodd"/>
<path d="M23.2 174.8h.3v8.5h-.3z" fill-rule="evenodd"/>
<path d="M23.2 174.8h21.1v.3h-21.1z" fill-rule="evenodd"/>
<path d="M44.3 174.8h.3v8.5h-.3z" fill-rule="evenodd"/>
<path d="M44.3 174.8h66.1v.3h-66.1z" fill-rule="evenodd"/>
<path d="M110.4 174.8h.4v8.5h-.4z" fill-rule="evenodd"/>
<path d="M110.4 174.8h10.6v.3h-10.6z" fill-rule="evenodd"/>
<path d="M121 174.8h10.5v.3h-10.5z" fill-rule="evenodd"/>
<path d="M131.6 174.8h11.6v.3h-11.6z" fill-rule="evenodd"/>
<path d="M143.2 174.8h.3v8.5h-.3z" fill-rule="evenodd"/>
<path d="M143.2 174.8h10.5v.3h-10.5z" fill-rule="evenodd"/>
<path d="M153.7 174.8h11.6v.3h-11.6z" fill-rule="evenodd"/>
<path d="M165.3 174.8h.3v8.5h-.3z" fill-rule="evenodd"/>
<path d="M165.3 174.8h10.6v.3h-10.6z" fill-rule="evenodd"/>
<path d="M175.9 174.8h11.6v.3h-11.6z" fill-rule="evenodd"/>
<path d="M187.5 174.8h.3v8.5h-.3z" fill-rule="evenodd"/>
<path d="M200.1 174.8h.4v8.5h-.4z" fill-rule="evenodd"/>
<path d="M187.5 174.8h13v.3h-13z" fill-rule="evenodd"/>
<path d="M23.2 183.3h.3v5.2h-.3z" fill-rule="evenodd"/>
<path d="M23.2 183.3h21.1v.3h-21.1z" fill-rule="evenodd"/>
<path d="M23.2 188.1h21.1v.4h-21.1z" fill-rule="evenodd"/>
<path d="M44.3 183.3h.3v5.2h-.3z" fill-rule="evenodd"/>
<path d="M44.3 183.3h66.1v.3h-66.1z" fill-rule="evenodd"/>
<path d="M44.3 188.1h66.1v.4h-66.1z" fill-rule="evenodd"/>
<path d="M110.4 183.3h.4v5.2h-.4z" fill-rule="evenodd"/>
<path d="M110.4 183.3h10.6v.3h-10.6z" fill-rule="evenodd"/>
<path d="M110.4 188.1h10.6v.4h-10.6z" fill-rule="evenodd"/>
<path d="M121 183.3h10.5v.3h-10.5z" fill-rule="evenodd"/>
<path d="M121 188.1h10.5v.4h-10.5z" fill-rule="evenodd"/>
<path d="M131.6 183.3h11.6v.3h-11.6z" fill-rule="evenodd"/>
<path d="M131.6 188.1h11.6v.4h-11.6z" fill-rule="evenodd"/>
<path d="M143.2 183.3h.3v5.2h-.3z" fill-rule="evenodd"/>
<path d="M143.2 183.3h10.5v.3h-10.5z" fill-rule="evenodd"/>
<path d="M143.2 188.1h10.5v.4h-10.5z" fill-rule="evenodd"/>
<path d="M153.7 183.3h11.6v.3h-11.6z" fill-rule="evenodd"/>
<path d="M153.7 188.1h11.6v.4h-11.6z" fill-rule="evenodd"/>
<path d="M165.3 183.3h.3v5.2h-.3z" fill-rule="evenodd"/>
<path d="M165.3 183.3h10.6v.3h-10.6z" fill-rule="evenodd"/>
<path d="M165.3 188.1h10.6v.4h-10.6z" fill-rule="evenodd"/>
<path d="M175.9 183.3h11.6v.3h-11.6z" fill-rule="evenodd"/>
<path d="M175.9 188.1h11.6v.4h-11.6z" fill-rule="evenodd"/>
<path d="M187.5 183.3h.3v5.2h-.3z" fill-rule="evenodd"/>
<path d="M200.1 183.3h.4v5.2h-.4z" fill-rule="evenodd"/>
<path d="M187.5 183.3h13v.3h-13z" fill-rule="evenodd"/>
<path d="M187.5 188.1h13v.4h-13z" fill-rule="evenodd"/>
</g>
<g font-size="4.9" fill="#231f20">
<text x="147.8" y="9.9">SN54ABT273, SN74ABT273</text>
<text x="108.1" y="14.8">OCTAL EDGE-TRIGGERED D-TYPE FLIP-FLOPS</text>
<text x="175.1" y="19.7">WITH CLEAR</text>
</g>
<g font-size="3.9" fill="#231f20">
<text x="23.2" y="30.2">recommended operating conditions (see Note 3)</text>
<text x="23.2" y="92.4">electrical characteristics over recommended operating free-air temperature range (unless</text>
<text x="23.2" y="96.3">otherwise noted)</text>
</g>
<text font-size="3.5" fill="#231f20" x="112.7" y="271">•</text>
<g font-size="2.8" fill="#231f20">
<text x="147" y="36">SN54ABT273</text>
<text x="149.3" y="40.8">MIN</text>
<text x="158.7" y="40.8">MAX</text>
<text x="168.1" y="36">SN74ABT273</text>
<text x="170.4" y="40.8">MIN</text>
<text x="179.8" y="40.8">MAX</text>
<text x="190.5" y="38.4">UNIT</text>
<text x="25.6" y="45.5">VCC</text>
<text x="37.2" y="45.5">Supply voltage</text>
<text x="150.5" y="45.5">4.5</text>
<text x="161.1" y="45.5">5.5</text>
<text x="171.6" y="45.5">4.5</text>
<text x="182.2" y="45.5">5.5</text>
<text x="192.8" y="45.5">V</text>
<text x="25.6" y="50.3">VIH</text>
<text x="37.2" y="50.3">High-level input voltage</text>
<text x="152.9" y="50.3">2</text>
<text x="174" y="50.3">2</text>
<text x="192.8" y="50.3">V</text>
<text x="25.6" y="55.1">VIL</text>
<text x="25.6" y="59.9">VI</text>
<text x="37.2" y="55.1">Low-level input voltage</text>
<text x="37.2" y="59.9">Input voltage</text>
<text x="152.9" y="59.9">0</text>
<text x="159" y="59.9">VCC</text>
<text x="161.1" y="55.1">0.8</text>
<text x="174" y="59.9">0</text>
<text x="180.1" y="59.9">VCC</text>
<text x="182.2" y="55.1">0.8</text>
<text x="192.8" y="55.1">V</text>
<text x="192.8" y="59.9">V</text>
<text x="25.6" y="64.7">IOH</text>
<text x="37.2" y="64.7">High-level output current</text>
<text x="160.3" y="64.7">–24</text>
<text x="181.4" y="64.7">–32</text>
<text x="191.6" y="64.7">mA</text>
<text x="25.6" y="69.5">IOL</text>
<text x="37.2" y="69.5">Low-level output current</text>
<text x="161.9" y="69.5">48</text>
<text x="183" y="69.5">64</text>
<text x="191.6" y="69.5">mA</text>
<text x="25.6" y="74.2">∆t/∆v</text>
<text x="37.2" y="74.2">Input transition rise or fall rate</text>
<text x="161.9" y="74.2">10</text>
<text x="183" y="74.2">10</text>
<text x="190.9" y="74.2">ns/V</text>
<text x="23.2" y="83.9">NOTE 3:</text>
<text x="25.6" y="79">TA</text>
<text x="36.6" y="83.9">Unused inputs must be held high or low to prevent them from floating.</text>
<text x="37.2" y="79">Operating free-air temperature</text>
<text x="149.8" y="79">–55</text>
<text x="160.3" y="79">125</text>
<text x="170.9" y="79">–40</text>
<text x="183" y="79">85</text>
<text x="192.2" y="79">°C</text>
<text x="24.9" y="104.5">PARAMETER</text>
<text x="64.5" y="104.5">TEST CONDITIONS</text>
<text x="114.4" y="106.9">MIN</text>
<text x="120.2" y="102.1">TA = 25°C</text>
<text x="123.1" y="106.9">TYP†</text>
<text x="135.5" y="106.9">MAX</text>
<text x="145.4" y="102.1">SN54ABT273</text>
<text x="147.2" y="106.9">MIN</text>
<text x="157.6" y="106.9">MAX</text>
<text x="167.6" y="102.1">SN74ABT273</text>
<text x="169.3" y="106.9">MIN</text>
<text x="179.8" y="106.9">MAX</text>
<text x="190.5" y="104.5">UNIT</text>
<text x="29.8" y="111.6">VIK</text>
<text x="45.7" y="111.6">VCC = 4.5 V,</text>
<text x="68.9" y="111.6">II = –18 mA</text>
<text x="136.3" y="111.6">–1.2</text>
<text x="158.4" y="111.6">–1.2</text>
<text x="180.6" y="111.6">–1.2</text>
<text x="192.8" y="111.6">V</text>
<text x="45.7" y="116.4">VCC = 4.5 V,</text>
<text x="68.9" y="116.4">IOH = –3 mA</text>
<text x="115.7" y="116.4">2.5</text>
<text x="148.4" y="116.4">2.5</text>
<text x="170.6" y="116.4">2.5</text>
<text x="29.8" y="123.5">VOH</text>
<text x="45.7" y="121.1">VCC = 5 V,</text>
<text x="68.9" y="121.1">IOH = –3 mA</text>
<text x="68.9" y="125.9">IOH = –24 mA</text>
<text x="118" y="121.2">3</text>
<text x="118" y="125.9">2</text>
<text x="150.8" y="121.2">3</text>
<text x="150.8" y="125.9">2</text>
<text x="172.9" y="121.2">3</text>
<text x="192.8" y="123.5">V</text>
<text x="45.7" y="128.2">VCC = 4.5 V</text>
<text x="45.7" y="128.2">VCC = 4 5 V</text>
<text x="68.9" y="130.6">IOH = –32 mA</text>
<text x="116.9" y="130.6">2*</text>
<text x="172.9" y="130.6">2</text>
<text x="29.8" y="137.7">VOL</text>
<text x="45.7" y="137.7">VCC = 4.5 V</text>
<text x="45.7" y="137.7">VCC = 4 5 V</text>
<text x="68.9" y="135.4">IOL = 48 mA</text>
<text x="136.3" y="135.4">0.55</text>
<text x="158.4" y="135.4">0.55</text>
<text x="192.8" y="137.7">V</text>
<text x="68.9" y="140.1">IOL = 64 mA</text>
<text x="135.2" y="140.1">0.55*</text>
<text x="180.6" y="140.1">0.55</text>
<text x="29.8" y="144.9">Vhys</text>
<text x="29.8" y="149.7">II</text>
<text x="45.7" y="149.7">VCC = 5.5 V,</text>
<text x="68.9" y="149.7">VI = VCC or GND</text>
<text x="125.5" y="144.9">100</text>
<text x="138.6" y="149.7">±1</text>
<text x="160.8" y="149.7">±1</text>
<text x="182.9" y="149.7">±1</text>
<text x="191.6" y="144.9">mV</text>
<text x="192" y="149.7">µA</text>
<text x="29.8" y="154.5">Ioff</text>
<text x="45.7" y="154.5">VCC = 0,</text>
<text x="68.9" y="154.5">VI or VO ≤ 4.5 V</text>
<text x="135.5" y="154.5">±100</text>
<text x="179.8" y="154.5">±100</text>
<text x="192" y="154.5">µA</text>
<text x="29.8" y="159.2">ICEX</text>
<text x="45.7" y="159.2">VCC = 5.5 V,</text>
<text x="68.9" y="159.2">VO = 5.5 V</text>
<text x="90.7" y="159.2">Outputs high</text>
<text x="138.6" y="159.2">50</text>
<text x="160.8" y="159.2">50</text>
<text x="182.9" y="159.2">50</text>
<text x="192" y="159.2">µA</text>
<text x="29.8" y="164">IO‡</text>
<text x="45.7" y="164">VCC = 5.5 V,</text>
<text x="68.9" y="164">VO = 2.5 V</text>
<text x="114.9" y="164">–50</text>
<text x="123.9" y="164">–100</text>
<text x="133.9" y="164">–200§</text>
<text x="147.7" y="164">–50</text>
<text x="156.1" y="164">–200§</text>
<text x="169.8" y="164">–50</text>
<text x="178.2" y="164">–200§</text>
<text x="191.6" y="164">mA</text>
<text x="29.8" y="171.1">ICC</text>
<text x="45.7" y="169.4">VCC = 5.5 V, IO</text>
<text x="45.7" y="172.9">VI = VCC or GND</text>
<text x="47.5" y="170.1">CC</text>
<text x="61.1" y="169.4">, O = 0,,</text>
<text x="90.7" y="168.8">Outputs high</text>
<text x="90.7" y="173.5">Outputs low</text>
<text x="127" y="173.5">24</text>
<text x="128.6" y="168.8">1</text>
<text x="135.5" y="168.8">400§</text>
<text x="138.6" y="173.5">30</text>
<text x="157.6" y="168.8">400§</text>
<text x="160.8" y="173.5">30</text>
<text x="179.8" y="168.8">400§</text>
<text x="182.9" y="173.5">30</text>
<text x="191.6" y="173.5">mA</text>
<text x="192" y="168.8">µA</text>
<text x="45.7" y="178.3">VCC = 5.5 V, One input at 3.4 V,</text>
<text x="29.8" y="180.4">∆ICC¶</text>
<text x="45.7" y="181.8">Other inputs at VCC or GND</text>
<text x="137.8" y="180.1">1.5</text>
<text x="160" y="180.1">1.5</text>
<text x="182.1" y="180.1">1.5</text>
<text x="191.6" y="180.1">mA</text>
<text x="23.2" y="191.7">* On products compliant to MIL-PRF-38535, this parameter does not apply.</text>
<text x="29.8" y="186.8">Ci</text>
<text x="45.7" y="186.8">VI = 2.5 V or 0.5 V</text>
<text x="128.6" y="186.8">7</text>
<text x="192.1" y="186.8">pF</text>
<text x="23.2" y="194.5">† All typical values are at V</text>
<text x="23.2" y="198">‡ Not more than one output should be tested at a time, and the duration of the test should not exceed one second.</text>
<text x="56.7" y="195.9">CC = 5 V.</text>
<text x="23.2" y="201.5">§ This data sheet limit may vary among suppliers.</text>
<text x="23.2" y="205">¶ This is the increase in supply current for each input that is at the specified TTL voltage level rather than V</text>
<text x="155.9" y="206.4">CC or GND.</text>
<text x="199.2" y="270.7">3</text>
</g>
<text font-size="2.5" fill="#231f20" x="133.6" y="22.7">SCBS185B – FEBRUARY 1991 – REVISED JANUARY 1997</text>
<g font-size="2.1" fill="#231f20">
<text x="85.3" y="271">POST OFFICE BOX 655303</text>
<text x="114.9" y="271">DALLAS, TEXAS 75265</text>
</g>
</svg>
